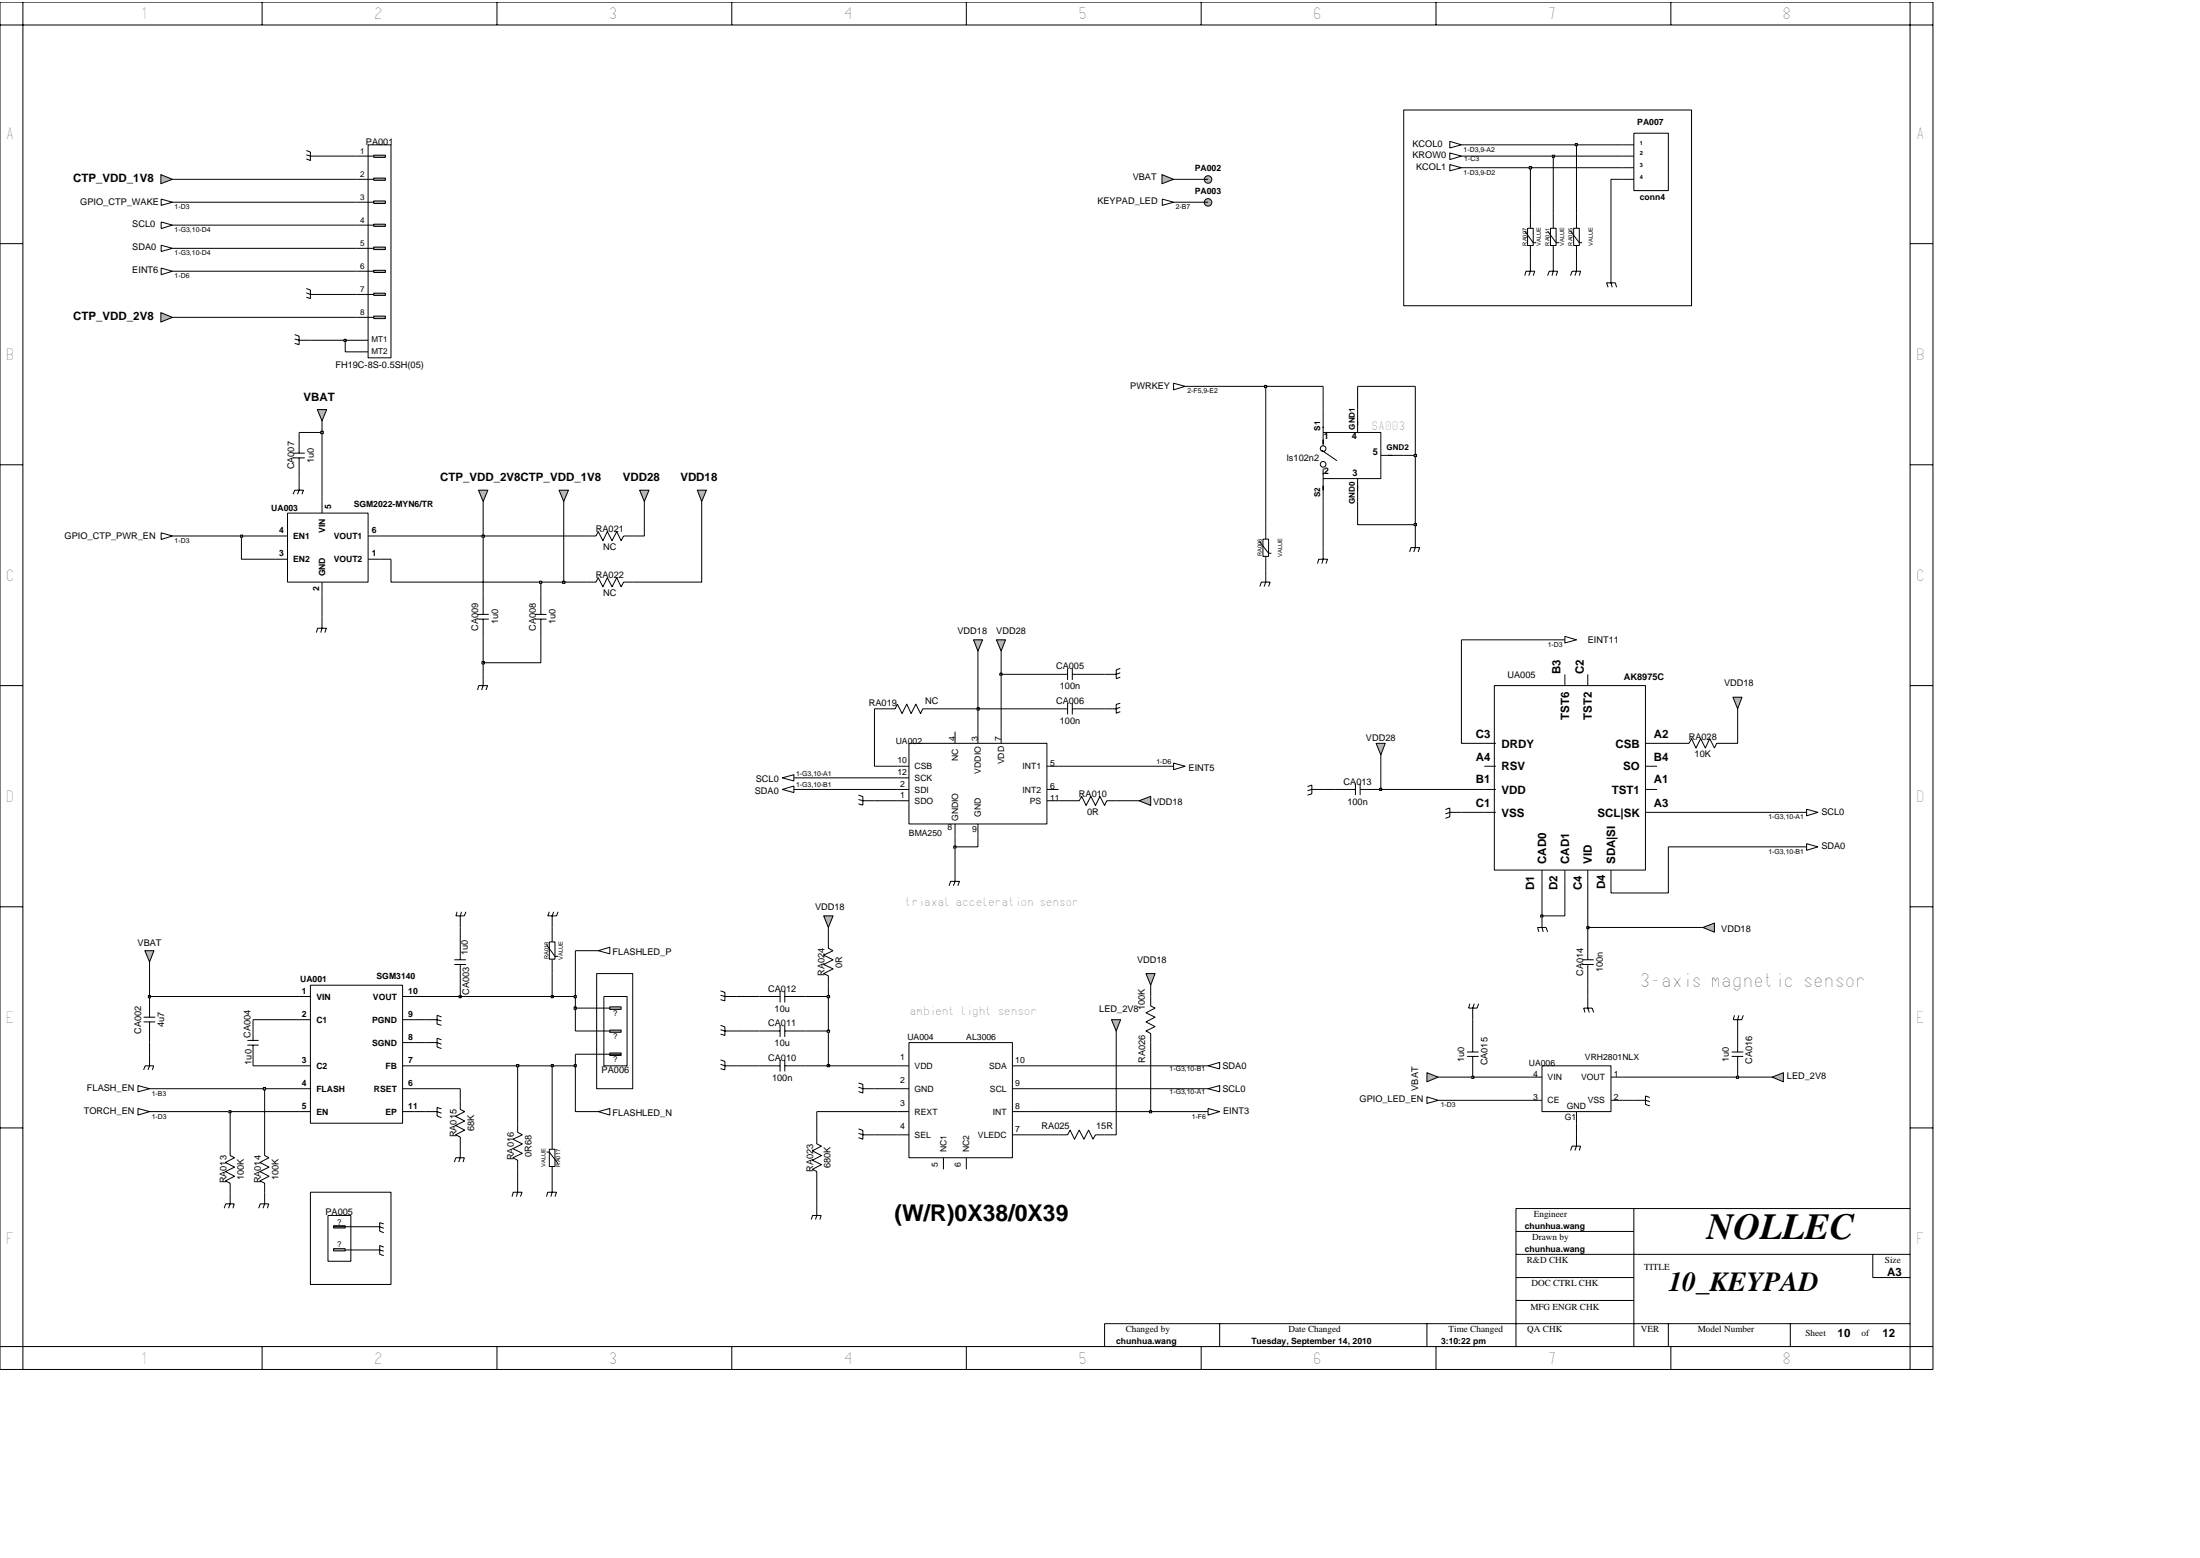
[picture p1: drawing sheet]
<svg xmlns="http://www.w3.org/2000/svg" width="297mm" height="210mm" viewBox="0 0 297 210" stroke-linecap="round" stroke-linejoin="round" font-family="sans-serif">
<g fill="none" stroke="#000" stroke-width=".14">
<path d="M205.9 37.2l.1-.6h1.2l-.2 .6M205.9 31.2l1.1 1.6h.4M206.2 30.8h.8v2.3h-.8zM206.6 28.9v1.9M206.6 33.1v3.5l-.2 .6M209 37.2l.2-.6h1.1l-.2 .6M209 31.2l1.1 1.6h.4M209.3 30.8h.8v2.3h-.8zM209.7 28.9v1.9M209.7 33.1v3.5l-.2 .6M212 31.2l1.2 1.6h.4M212.5 30.8h.7v2.3h-.7z"/>
<path d="M212.9 28.9v1.9M212.9 33.1v2M217.1 38.8l-.2-.6h1.2l.2 .6M217.5 36.6v1.6l.2 .6M178.6 58.4h7.8v6.2h-7.8M178.6 55.3v4.8M183.3 55.3v3.1M178.5 60.8l2 1.4M178.6 63.2v4.5M183.3 64.6v3.1M186.4 61.5h3.1M141.4 95.7h2.7"/>
<path d="M144.1 94.9v1.5M144.8 94.9v1.5M144.8 95.7h2.8M176.5 106.2l.6-.3v1.2l-.6 .2M178.6 106.5h-1.5l-.6 .2M180.2 106.5h2.8M183 105.7v1.6M183.6 106.5h2.8M183.6 105.7v1.6M195.2 109.2l.5-.2v1.2l-.5 .2M197.3 109.6h-1.6l-.5 .2M19.4 137.9h1.6"/>
<path d="M19.4 137.3h1.6M20.2 134.5v2.8M20.2 137.9v2.8M61.7 123l-.1 .6h1.1l.2-.6M62.3 123l-.2 .6v1.6M74.2 123l-.2 .6h1.1l.3-.6M74.8 123l-.3 .6v1.6M214 136.6l-.2-.6h1.2l.2 .6M214.4 134.5v1.5l.2 .6M234.2 137l-.2 .6h1.2l.2-.6M234.8 137l-.2 .6v1.5M74.5 159.4v1.5l-.1 .6"/>
<path d="M212 155.3l.3-.6h1.1l-.2 .6M212.9 153.1v1.6l-.3 .6M220.6 148.5h1.6l.6 .2M222.8 148.1l-.6-.2v1.1l.6 .3M30.3 163.1l.2-.6h1.1l-.1 .6M31.1 160.9v1.6l-.2 .6M73.8 161.5l.2-.6h1.1l-.2 .6"/>
<circle cx="178.6" cy="62.7" r=".38"/>
<circle cx="178.6" cy="60.5" r=".38"/>
</g>
<path d="M64.6 66.2h1.3l-.7 1.5z" fill="#b3b3b3"/>
<path d="M21.8 26.9l1.5 .4-1.5 .4zM64.6 66.2h1.3l-.7 1.5zM141.4 91h2.7M144.1 90.2v1.6M144.8 90.2v1.6M144.8 91h2.8M144.5 108.1h1.2l.3-.6 .6 1.2 .7-1.2 .6 1.2 .6-1.2 .6 1.2 .3-.6h1.3M142.9 153.1h1.2l.4-.6 .6 1.2 .6-1.2 .6 1.2 .7-1.2 .6 1.2 .3-.6h1.2" fill="none" stroke="#000" stroke-width=".14"/>
<path d="M153.8 108.1l1.6-.6v1.2z" fill="#b3b3b3"/>
<g fill="none" stroke="#000" stroke-width=".14">
<path d="M195.7 19.1l1.6 .4-1.6 .5zM195.7 22.2l1.6 .4-1.6 .5zM153.8 108.1l1.6-.6v1.2zM73.8 127.5l1.1 1.6h.5M74.2 127.1h.7v2.3h-.7zM74.5 125.2v1.9M74.5 129.4v2M57.4 150h1.6l.6 .2M59.6 149.6l-.6-.1v1.1l.6 .2M206.6 145.4h1.6M206.6 148.5h1.6M208.2 143.8h9.3v6.2h-9.3z"/>
<path d="M212.9 150v1.6M217.5 145.4h1.6M217.5 148.5h1.6"/>
</g>
<path d="M19.6 128.3h1.2l-.6 1.5z" fill="#b3b3b3"/>
<path d="M19.6 128.3h1.2l-.6 1.5zM61.3 156.8l.3-.6h1.1l-.2 .6M62.1 154.7v1.5l-.2 .6" fill="none" stroke="#000" stroke-width=".14"/>
<path d="M50.5 20.9h1.5v.3h-1.5z" fill="#b3b3b3"/>
<path d="M48.1 24.2h1.6M50.5 20.9h1.5v.3h-1.5z" fill="none" stroke="#000" stroke-width=".14"/>
<path d="M50.5 24h1.5v.3h-1.5z" fill="#b3b3b3"/>
<path d="M49.7 19.5h3.1v28.8h-3.1zM48.1 21.1h2.4M49.7 24.2h.8M50.5 24h1.5v.3h-1.5z" fill="none" stroke="#000" stroke-width=".14"/>
<path d="M50.5 27.1h1.5v.4h-1.5z" fill="#b3b3b3"/>
<path d="M48.1 27.3h2.4M50.5 27.1h1.5v.4h-1.5z" fill="none" stroke="#000" stroke-width=".14"/>
<path d="M50.5 30.3h1.5v.3h-1.5z" fill="#b3b3b3"/>
<path d="M48.1 30.4h2.4M50.5 30.3h1.5v.3h-1.5z" fill="none" stroke="#000" stroke-width=".14"/>
<path d="M50.5 33.3h1.5v.4h-1.5z" fill="#b3b3b3"/>
<path d="M48.1 33.5h2.4M50.5 33.3h1.5v.4h-1.5z" fill="none" stroke="#000" stroke-width=".14"/>
<path d="M50.5 36.5h1.5v.3h-1.5z" fill="#b3b3b3"/>
<path d="M48.1 36.6h2.4M50.5 36.5h1.5v.3h-1.5z" fill="none" stroke="#000" stroke-width=".14"/>
<path d="M50.5 39.6h1.5v.3h-1.5z" fill="#b3b3b3"/>
<path d="M48.1 39.7h2.4M50.5 39.6h1.5v.3h-1.5z" fill="none" stroke="#000" stroke-width=".14"/>
<path d="M50.5 42.7h1.5v.3h-1.5z" fill="#b3b3b3"/>
<path d="M48.1 42.8h2.4M50.5 42.7h1.5v.3h-1.5z" fill="none" stroke="#000" stroke-width=".14"/>
<circle cx="163.1" cy="24.2" r=".51" fill="#b3b3b3"/>
<g fill="none" stroke="#000" stroke-width=".14">
<path d="M156.9 26.9l1.6 .4-1.6 .4zM201.8 92.5h20.4v24.9h-20.4zM211.3 91v1.5M214.4 91v1.5M200.4 100.3h1.6M200.4 106.5h1.6M200.4 103.4h1.6M200.4 109.6h1.6M208.2 117.4v1.5M211.3 117.4v1.5M214.4 117.4v1.5M217.5 117.4v1.5"/>
<path d="M222.2 100.3h1.5M222.2 106.5h1.5M222.2 103.4h1.5M222.2 109.6h1.5"/>
<circle cx="163.1" cy="24.2" r=".51"/>
</g>
<path d="M134.5 86.3h1.3l-.6 1.6z" fill="#b3b3b3"/>
<path d="M134.5 86.3h1.3l-.6 1.6z" fill="none" stroke="#000" stroke-width=".14"/>
<path d="M192.7 144.8l1.5 .6-1.5 .6z" fill="#b3b3b3"/>
<path d="M39.6 66.7l.2-.5h1.2l-.2 .5M40.4 64.6v1.6l-.2 .5M151.3 94.9l-.6 .2v1.2l.6-.3M151.3 95.4l-.6 .3h-1.6M105.6 106.5l1.6-.4v.9zM34.2 137.6v2.8M19.4 144.4l.2-.6h1.1l-.1 .6M20.2 142.3v1.5l-.2 .6M33.4 140.4h1.5M33.4 141h1.5M34.2 141v2.8M192.7 144.8l1.5 .6-1.5 .6z" fill="none" stroke="#000" stroke-width=".14"/>
<path d="M42.8 55.3h1.3l-.6 1.5z" fill="#b3b3b3"/>
<g fill="none" stroke="#000" stroke-width=".14">
<path d="M42.8 55.3h1.3l-.6 1.5zM40.4 134.5h1.5M40.4 137.6h1.5M41.9 133h12.5v18.6h-12.5zM54.4 134.5h1.5M54.4 137.6h1.5M40.4 143.8h1.5M40.4 146.9h1.5M40.4 150h1.5M54.4 143.8h1.5M54.4 146.9h1.5M54.4 150h1.5"/>
<path d="M54.4 140.7h1.5M73.8 155.5h.4l1.2 1.5M74.2 155.1h.7v2.3h-.7zM74.5 153.1v2M74.5 157.4v2"/>
</g>
<path d="M75.5 66.2h1.3l-.7 1.5z" fill="#b3b3b3"/>
<path d="M41.4 38.9l.5 .2v1.2l-.5-.2M41.4 39.5l.5 .2h1.6M75.5 66.2h1.3l-.7 1.5zM79.2 72.3h1.3l.3-.6 .6 1.3 .6-1.3 .6 1.3 .7-1.3 .6 1.3 .3-.7h1.2M97.3 133.7l.6 .2v1.2l-.6-.2M97.3 134.3l.6 .2h1.5M31.1 154.7v1.2l.6 .3-1.3 .7 1.3 .6-1.3 .6 1.3 .6-1.3 .7 .7 .3v1.2M80.8 150l1.5-.4v.9zM115.9 152.3l.6 .3v1.1l-.6-.2M115.9 152.9l.6 .2h1.6" fill="none" stroke="#000" stroke-width=".14"/>
<path d="M21.7 23.6l1.6 .6-1.6 .6z" fill="#b3b3b3"/>
<g fill="none" stroke="#000" stroke-width=".14">
<path d="M21.7 23.6l1.6 .6-1.6 .6zM21.8 36.2l1.5 .4-1.5 .5zM79.2 78.6h1.3l.3-.6 .6 1.2 .6-1.2 .6 1.2 .7-1.2 .6 1.2 .3-.6h1.2M170.1 73.1l1.2 1.6h.4M170.5 72.8h.8v2.3h-.8zM170.9 70.8v2M170.9 75.1v1.9M177.9 76.1l.2-.6h1.1l-.2 .6M178.6 73.9v1.6l-.1 .6M211.3 85.9l1.6 .4-1.6 .5zM102.5 134.5h2.8M105.3 133.7v1.6"/>
<path d="M106 134.5h2.8M106 133.7v1.6M35.7 154.7v1.2l.6 .3-1.2 .7 1.2 .6-1.2 .6 1.2 .6-1.2 .7 .6 .3v2.8l-.2 .6M69.9 151.6v1.2l.6 .3-1.2 .6 1.2 .7-1.2 .6 1.2 .6-1.2 .6 .6 .4v1.2M115.9 146.2l.6 .1v1.2l-.6-.2M115.9 146.7l.6 .2h1.6M34.9 163.1l.2-.6h1.2l-.2 .6"/>
</g>
<path d="M94.1 66.2h1.3l-.7 1.5z" fill="#b3b3b3"/>
<path d="M195.7 20.6l1.6 .5-1.6 .4zM94.1 66.2h1.3l-.7 1.5zM115.9 107.3l.6 .2v1.2l-.6-.2M115.9 107.9l.6 .2h1.6" fill="none" stroke="#000" stroke-width=".14"/>
<path d="M239.3 145.4l1.5-.6v1.2z" fill="#b3b3b3"/>
<path d="M21.8 30l1.5 .4-1.5 .4zM72.2 83.6h1.6M72.2 82.9h1.6M73 80.1v2.8M73 83.6v2.7M18.6 146.5l1.6 .4-1.6 .4zM69.9 159.4v1.5l-.2 .6M239.3 145.4l1.5-.6v1.2zM69.1 161.5l.2-.6h1.2l-.2 .6" fill="none" stroke="#000" stroke-width=".14"/>
<path d="M150.1 137.6h1.2l-.6 1.5z" fill="#b3b3b3"/>
<g fill="none" stroke="#000" stroke-width=".14">
<path d="M150.1 137.6h1.2l-.6 1.5zM121.2 143.8h1.5M121.2 146.9h1.5M121.2 150h1.5M121.2 153.1h1.5M122.7 140.7h14v15.5h-14zM127.4 156.2v1.6M130.5 156.2v1.6M136.7 143.8h1.6M136.7 146.9h1.6M136.7 150h1.6M136.7 153.1h1.6"/>
<path d="M109.5 164.6l.2-.6h1.2l-.2 .6M110.3 162.5v1.5l-.2 .6"/>
</g>
<path d="M156.9 23.6l1.6 .6-1.6 .6z" fill="#b3b3b3"/>
<path d="M156.9 23.6l1.6 .6-1.6 .6z" fill="none" stroke="#000" stroke-width=".14"/>
<path d="M234 94.1h1.2l-.6 1.6z" fill="#b3b3b3"/>
<path d="M41.4 20.3l.5 .2v1.2l-.5-.3M41.4 20.9l.5 .2h1.6M234 94.1h1.2l-.6 1.6z" fill="none" stroke="#000" stroke-width=".14"/>
<path d="M21.7 42.2l1.6 .6-1.6 .7z" fill="#b3b3b3"/>
<g fill="none" stroke="#000" stroke-width=".14">
<path d="M21.8 33.1l1.5 .4-1.5 .4zM21.7 42.2l1.6 .6-1.6 .7zM39.8 45.2l.6 .2v1.1l-.6-.2M39.8 45.7l.6 .2h1.5M158.5 51.7l1.5 .4-1.5 .5zM190.3 74.5l.2-.6h1.2l-.2 .6M191.1 72.3v1.6l-.2 .6M42.7 85.4l.2-.6h1.2l-.2 .6M43.5 83.2v1.6l-.2 .6M151.3 90.2l-.6 .2v1.2l.6-.2M151.3 90.8l-.6 .2h-1.6M243.9 109.2l1.5 .4-1.5 .5z"/>
<path d="M243.9 113.9l1.5 .4-1.5 .5zM61.3 130.2h1.6M61.3 129.5h1.6M62.1 126.7v2.8M62.1 130.2v2.8M198.5 135.5l-.2 .5h1.1l.2-.5M198.8 139.1v2.9M199.1 135.5l-.3 .5v1.6M62.1 148.5v1.2l.6 .3-1.2 .7 1.2 .6-1.2 .6 1.2 .6-1.2 .6 .6 .3v1.3M198.1 142h1.5M198.1 142.6h1.5M198.8 142.6v2.8"/>
</g>
<path d="M154.7 131.4h1.3l-.6 1.6z" fill="#b3b3b3"/>
<path d="M154.7 131.4h1.3l-.6 1.6z" fill="none" stroke="#000" stroke-width=".14"/>
<path d="M131.4 86.3h1.3l-.7 1.6z" fill="#b3b3b3"/>
<g fill="none" stroke="#000" stroke-width=".14">
<path d="M37.3 75.5h1.5M37.3 72.3h1.5M38.8 69.2h10.9v9.4h-10.9zM43.5 67.7v1.5M43.5 78.6v1.5M49.7 75.5h1.6M49.7 72.3h1.6M64.5 83.6h1.5M64.5 82.9h1.5M65.2 80.1v2.8M65.2 83.6v2.7M131.4 86.3h1.3l-.7 1.6z"/>
<path d="M207.8 125.8l-.2-.6h1.1l.3 .6M208.2 123.6v1.6l.2 .6M18.6 149.6l1.6 .4-1.6 .5z"/>
</g>
<path d="M86.4 66.2h1.2l-.6 1.5z" fill="#b3b3b3"/>
<path d="M212 37.2l.3-.6h1.1l-.2 .6M212.9 35.1v1.5l-.3 .6M86.4 66.2h1.2l-.6 1.5zM128.1 119.5l.3-.6h1.1l-.2 .6M128.9 117.4v1.5l-.2 .6" fill="none" stroke="#000" stroke-width=".14"/>
<path d="M111.2 123.6h1.3l-.7 1.6z" fill="#b3b3b3"/>
<path d="M219.1 19.5h1.5M220.6 18h4.7v7.7h-4.7zM219.1 21.1h1.5M219.1 22.6h1.5M219.1 24.2h1.5M105.6 105l1.6-.5v.9zM57.4 137.6h1.6l.6 .2M59.6 137.2l-.6-.2v1.2l.6 .2M111.2 123.6h1.3l-.7 1.6zM110.3 153.1v1.3l.6 .3-1.2 .6 1.2 .6-1.2 .7 1.2 .6-1.2 .6 .6 .3v1.3M163.1 146.9l1.6-.4v.8z" fill="none" stroke="#000" stroke-width=".14"/>
<path d="M229.9 125.2l1.6-.6v1.2z" fill="#b3b3b3"/>
<g fill="none" stroke="#000" stroke-width=".14">
<path d="M40.4 58.4v2.8M39.6 61.8h1.5M39.6 61.2h1.5M40.4 61.8v2.8M102.5 139.1h2.8M105.3 138.4v1.5M106 138.4v1.5M106 139.1h2.8M229.9 125.2l1.6-.6v1.2zM102.5 143.8h2.8M105.3 143v1.6M106 143.8h2.8"/>
<path d="M106 143v1.6"/>
</g>
<path d="M185.8 100.3h1.2l-.6 1.6z" fill="#b3b3b3"/>
<path d="M185.8 100.3h1.2l-.6 1.6z" fill="none" stroke="#000" stroke-width=".14"/>
<path d="M45 165.4h1.6v.3h-1.6z" fill="#b3b3b3"/>
<path d="M45 165.4h1.6v.3h-1.6zM45 168.7h1.6" fill="none" stroke="#000" stroke-width=".14"/>
<path d="M45 168.5h1.6v.3h-1.6z" fill="#b3b3b3"/>
<g fill="none" stroke="#000" stroke-width=".14">
<path d="M111.8 126.7v1.3l.7 .3-1.3 .6 1.3 .6-1.3 .7 1.3 .6-1.3 .6 .6 .3v1.3M213.6 130.2h1.6M213.6 129.5h1.6M214.4 126.7v2.8M214.4 130.2v2.8M57.4 140.7h1.6l.6 .2M59.6 140.3l-.6-.2v1.2l.6 .2M97.3 143l.6 .2v1.2l-.6-.2M97.3 143.6l.6 .2h1.5M163.1 149.6l1.6 .4-1.6 .5zM192.7 148l1.5 .5-1.5 .4zM44.3 164h3.1v6.2h-3.1z"/>
<path d="M45 168.5h1.6v.3h-1.6zM45 165.6h1.6M49.7 165.6h1.6l.5 .2M49.7 168.7h1.6l.5 .2M51.8 165.2l-.5-.2v1.1l.5 .3M51.8 168.3l-.5-.2v1.2l.5 .1"/>
</g>
<path d="M82.3 142.1h1.6v.3h-1.6z" fill="#b3b3b3"/>
<path d="M82.3 139.1h1.6M82.3 142.1h1.6v.3h-1.6z" fill="none" stroke="#000" stroke-width=".14"/>
<path d="M82.3 139h1.6v.3h-1.6z" fill="#b3b3b3"/>
<path d="M81.5 134.5h3.2v9.3h-3.2zM82.3 139h1.6v.3h-1.6zM82.3 136h1.6M82.3 142.3h1.6" fill="none" stroke="#000" stroke-width=".14"/>
<path d="M82.3 135.9h1.6v.3h-1.6z" fill="#b3b3b3"/>
<path d="M82.3 135.9h1.6v.3h-1.6zM234.6 139.1v2.9M233.8 142h1.6M233.8 142.6h1.6M234.6 142.6v2.8" fill="none" stroke="#000" stroke-width=".14"/>
<circle cx="163.1" cy="27.3" r=".51" fill="#b3b3b3"/>
<g fill="none" stroke="#000" stroke-width=".14">
<path d="M21.8 71.9l1.5 .4-1.5 .5zM170.1 79.1l.2-.5h1.2l-.2 .5M170.9 77v1.6l-.2 .5M64.5 93.1l.1-.6h1.2l-.2 .6M65.2 91v1.5l-.2 .6M119.6 95.7h1.3l.3-.7 .6 1.3 .6-1.3 .6 1.3 .7-1.3 .6 1.3 .3-.6h1.2M128.9 98.7v1.6M132 98.7v1.6M135.2 98.7v1.6M121.2 103.4h1.5M121.2 105h1.5M121.2 106.5h1.5"/>
<path d="M121.2 108.1h1.5M122.7 100.3h18.7v10.9h-18.7zM128.9 111.2v1.6M132 111.2v1.6M141.4 103.4h1.5M141.4 106.5h1.5M141.4 108.1h1.5M158.5 103l1.5 .4-1.5 .5zM226.8 100.3h1.2l.4-.6 .6 1.3 .6-1.3 .7 1.3 .5-1.3 .7 1.3 .3-.7h1.2M80.8 128.3l1.5-.5v.9zM97.3 138.4l.6 .2v1.1l-.6-.1M97.3 139l.6 .1h1.5"/>
<path d="M150.7 139.1v14h-1.6M155.4 134.5v1.2l.6 .3-1.3 .7 1.3 .6-1.3 .6 1.3 .6-1.3 .6 .7 .4v1.2M20.2 150h10.9v4.7M35.7 146.9v7.8M69.9 143.8v7.8M69.9 157.8v1.6M74.5 143.8v9.3M110.3 150v3.1M110.3 159.4v3.1M118.1 153.1h3.1M138.3 153.1h4.6M163.1 143.8l1.6-.4v.9z"/>
<path d="M212.9 151.6v1.5M46.6 168.7h3.1M46.6 165.6h3.1"/>
<circle cx="163.1" cy="27.3" r=".51"/>
</g>
<path d="M30.9 149.9h.3v.3h-.3z" fill="#c2c2c2"/>
<path d="M30.9 149.9h.3v.3h-.3zM31.1 150h9.3M55.9 150h1.5M77.7 143.8v6.2h3.1M110.3 150h10.9M138.3 150h17.1" fill="none" stroke="#000" stroke-width=".14"/>
<path d="M155.2 149.9h.3v.3h-.3z" fill="#c2c2c2"/>
<path d="M20.2 146.9h15.5M62.1 146.9v1.6M155.2 149.9h.3v.3h-.3zM155.4 140.7v9.3h7.7M194.2 148.5h12.4M219.1 148.5h1.5" fill="none" stroke="#000" stroke-width=".14"/>
<path d="M35.6 146.8h.3v.3h-.3z" fill="#c2c2c2"/>
<path d="M35.6 146.8h.3v.3h-.3zM35.7 146.9h4.7M55.9 146.9h6.2M118.1 146.9h3.1M138.3 146.9h24.8M194.2 145.4h4.6" fill="none" stroke="#000" stroke-width=".14"/>
<path d="M198.7 145.2h.3v.3h-.3z" fill="#c2c2c2"/>
<path d="M198.7 145.2h.3v.3h-.3zM198.8 145.4h7.8M219.1 145.4h15.5" fill="none" stroke="#000" stroke-width=".14"/>
<path d="M234.4 145.2h.3v.3h-.3z" fill="#c2c2c2"/>
<path d="M34.2 143.8h6.2M55.9 143.8h14M234.4 145.2h.3v.3h-.3zM234.6 145.4h4.7" fill="none" stroke="#000" stroke-width=".14"/>
<path d="M69.7 143.7h.4v.3h-.4z" fill="#c2c2c2"/>
<path d="M69.7 143.7h.4v.3h-.4zM69.9 143.8h4.6" fill="none" stroke="#000" stroke-width=".14"/>
<path d="M74.4 143.7h.3v.3h-.3z" fill="#c2c2c2"/>
<path d="M74.4 143.7h.3v.3h-.3zM74.5 143.8h3.2" fill="none" stroke="#000" stroke-width=".14"/>
<path d="M77.5 143.7h.3v.3h-.3z" fill="#c2c2c2"/>
<path d="M77.5 143.7h.3v.3h-.3zM77.7 142.3v1.5M99.4 143.8h3.1M108.8 143.8h3" fill="none" stroke="#000" stroke-width=".14"/>
<path d="M111.7 143.7h.3v.3h-.3z" fill="#c2c2c2"/>
<path d="M77.7 136v3.1h4.6M99.4 139.1h3.1M108.8 139.1h3v4.7h9.4M20.2 140.7v1.6M55.9 140.7h1.5M77.7 142.3h4.6M111.7 143.7h.3v.3h-.3zM138.3 143.8h24.8" fill="none" stroke="#000" stroke-width=".14"/>
<path d="M111.7 139h.3v.3h-.3z" fill="#c2c2c2"/>
<path d="M34.2 137.6h6.2M55.9 137.6h1.5M111.7 139h.3v.3h-.3zM111.8 134.5v4.6M198.8 137.6v1.5" fill="none" stroke="#000" stroke-width=".14"/>
<path d="M77.5 135.9h.3v.3h-.3z" fill="#c2c2c2"/>
<path d="M77.5 135.9h.3v.3h-.3zM77.7 134.5v1.5h4.6" fill="none" stroke="#000" stroke-width=".14"/>
<path d="M20 134.4h.3v.2h-.3z" fill="#c2c2c2"/>
<path d="M20 134.4h.3v.2h-.3zM20.2 129.8v4.7h20.2M55.9 134.5h6.2" fill="none" stroke="#000" stroke-width=".14"/>
<path d="M62 134.4h.3v.2h-.3z" fill="#c2c2c2"/>
<path d="M62 134.4h.3v.2h-.3zM62.1 133v1.5h12.4" fill="none" stroke="#000" stroke-width=".14"/>
<path d="M74.4 134.4h.3v.2h-.3z" fill="#c2c2c2"/>
<path d="M74.4 134.4h.3v.2h-.3zM74.5 131.4v3.1h3.2" fill="none" stroke="#000" stroke-width=".14"/>
<path d="M77.5 134.4h.3v.2h-.3z" fill="#c2c2c2"/>
<path d="M77.5 134.4h.3v.2h-.3zM77.7 128.3v6.2M99.4 134.5h3.1M108.8 134.5h3" fill="none" stroke="#000" stroke-width=".14"/>
<path d="M111.7 134.4h.3v.2h-.3z" fill="#c2c2c2"/>
<path d="M62.1 125.2v1.5M77.7 128.3h3.1M111.7 134.4h.3v.2h-.3zM111.8 125.2v1.5M111.8 133v1.5M155.4 133v1.5M214.4 125.2v1.5M214.4 133v1.5" fill="none" stroke="#000" stroke-width=".14"/>
<path d="M214.2 125h.3v.3h-.3z" fill="#c2c2c2"/>
<path d="M214.4 118.9v6.3h15.5M214.2 125h.3v.3h-.3z" fill="none" stroke="#000" stroke-width=".14"/>
<path d="M208 123.5h.3v.3h-.3z" fill="#c2c2c2"/>
<path d="M128.9 114.3v3.1M208.2 118.9v4.7h3.1v-4.7M225.3 114.3v6.2h-7.8v-1.6M208 123.5h.3v.3h-.3z" fill="none" stroke="#000" stroke-width=".14"/>
<path d="M128.8 114.2h.3v.3h-.3z" fill="#c2c2c2"/>
<path d="M107.2 106.5h14M118.1 108.1h3.1M128.8 114.2h.3v.3h-.3zM128.9 112.8v1.5h3.1v-1.5M142.9 108.1h1.6M150.7 108.1h3.1M178.6 106.5h1.6M197.3 109.6h3.1M223.7 109.6h20.2M225.3 114.3h18.6" fill="none" stroke="#000" stroke-width=".14"/>
<path d="M186.3 106.4h.3v.3h-.3z" fill="#c2c2c2"/>
<path d="M119.6 95.7h-1.5v7.7h3.1M125.8 95.7h6.2v3M135.2 91v7.7M197.3 86.3v14h3.1M234.6 95.7v4.6h-1.6M107.2 105h14M142.9 103.4h15.6M186.3 106.4h.3v.3h-.3zM186.4 101.9v4.6h14M223.7 100.3h3.1" fill="none" stroke="#000" stroke-width=".14"/>
<path d="M131.9 95.5h.3v.3h-.3z" fill="#c2c2c2"/>
<path d="M65.2 89.4v1.6M131.9 95.5h.3v.3h-.3zM132 87.9v7.8h9.4M147.6 95.7h1.5" fill="none" stroke="#000" stroke-width=".14"/>
<path d="M135 90.8h.3v.3h-.3z" fill="#c2c2c2"/>
<path d="M135 90.8h.3v.3h-.3zM135.2 87.9v3.1h6.2M147.6 91h1.5" fill="none" stroke="#000" stroke-width=".14"/>
<path d="M65.1 89.3h.3v.3h-.3z" fill="#c2c2c2"/>
<path d="M52.8 75.5v3.1h20.2v1.5M65.2 72.3v7.8M43.5 80.1v3.1M65.1 89.3h.3v.3h-.3zM65.2 86.3v3.1h7.8v-3.1M197.3 86.3h14" fill="none" stroke="#000" stroke-width=".14"/>
<path d="M72.9 78.4h.3v.3h-.3z" fill="#c2c2c2"/>
<path d="M72.9 78.4h.3v.3h-.3zM73 78.6h3.1" fill="none" stroke="#000" stroke-width=".14"/>
<path d="M75.9 78.4h.4v.3h-.4z" fill="#c2c2c2"/>
<path d="M23.3 72.3h9.3v3.2h4.7M51.3 75.5h1.5M75.9 78.4h.4v.3h-.4zM76.1 67.7v10.9h3.1M94.7 67.7v10.9h-9.3M178.6 67.7v6.2" fill="none" stroke="#000" stroke-width=".14"/>
<path d="M32.5 72.2h.3v.3h-.3z" fill="#c2c2c2"/>
<path d="M32.5 72.2h.3v.3h-.3zM32.6 72.3h4.7M51.3 72.3h13.9" fill="none" stroke="#000" stroke-width=".14"/>
<path d="M65.1 72.2h.3v.3h-.3z" fill="#c2c2c2"/>
<path d="M170.9 52.1v18.7M65.1 72.2h.3v.3h-.3zM65.2 67.7v4.6h14M87 67.7v4.6h-1.6M183.3 67.7v3.1h7.8v1.5" fill="none" stroke="#000" stroke-width=".14"/>
<path d="M190.9 70.6h.4v.3h-.4z" fill="#c2c2c2"/>
<path d="M43.5 58.4v9.3M189.5 61.5h1.6v9.3M190.9 70.6h.4v.3h-.4z" fill="none" stroke="#000" stroke-width=".14"/>
<path d="M190.9 61.3h.4v.3h-.4z" fill="#c2c2c2"/>
<path d="M40.4 58.4h3.1M191.1 52.1v9.4M190.9 61.3h.4v.3h-.4z" fill="none" stroke="#000" stroke-width=".14"/>
<path d="M43.3 58.2h.3v.3h-.3z" fill="#c2c2c2"/>
<path d="M43.3 58.2h.3v.3h-.3zM43.5 56.8v1.6M160 52.1h10.9M178.6 52.1v3.2M183.3 52.1v3.2" fill="none" stroke="#000" stroke-width=".14"/>
<path d="M170.7 52h.3v.3h-.3z" fill="#c2c2c2"/>
<path d="M41.9 45.9h4.7v1.6h3.1M170.7 52h.3v.3h-.3zM170.9 52.1h7.7M183.3 52.1h7.8" fill="none" stroke="#000" stroke-width=".14"/>
<path d="M46.4 45.8h.3v.3h-.3z" fill="#c2c2c2"/>
<g fill="none" stroke="#000" stroke-width=".14">
<path d="M212.9 19.5v9.4M23.3 36.6h24.8M23.3 33.5h24.8M23.3 30.4h24.8M23.3 27.3h24.8M23.3 24.2h24.8M43.5 39.7h4.6M158.5 27.3h4.6M158.5 24.2h4.6M197.3 22.6h9.3v6.3M209.7 21.1v7.8M219.1 24.2h-1.6v12.4"/>
<path d="M23.3 42.8h24.8M46.4 45.8h.3v.3h-.3zM46.6 45.9h3.1"/>
</g>
<path d="M206.5 22.5h.3v.3h-.3z" fill="#c2c2c2"/>
<path d="M43.5 21.1h4.6M197.3 21.1h12.4M206.5 22.5h.3v.3h-.3zM206.6 22.6h12.5" fill="none" stroke="#000" stroke-width=".14"/>
<path d="M209.6 20.9h.3v.3h-.3z" fill="#c2c2c2"/>
<path d="M197.3 19.5h15.6M209.6 20.9h.3v.3h-.3zM209.7 21.1h9.4" fill="none" stroke="#000" stroke-width=".14"/>
<path d="M212.7 19.4h.3v.3h-.3z" fill="#c2c2c2"/>
<g fill="none" stroke="#000" stroke-width=".14">
<path d="M0 .3h261v184.5h-261zM0 3.4h261M3.1 .3v184.5M35.4 .3v3.1M67.1 .3v3.1M98.8 .3v3.1M130.5 .3v3.1M162.2 .3v3.1M189.5 14.8h38.9v26.5h-38.9zM193.9 .3v3.1M212.7 19.4h.3v.3h-.3zM212.9 19.5h6.2"/>
<path d="M225.6 .3v3.1M257.9 .3v184.5M0 32.9h3.1M257.9 32.9h3.1M0 62.7h3.1M257.9 62.7h3.1M0 92.5h3.1M257.9 92.5h3.1M0 122.4h3.1M80.6 131.4h4.8v15.5h-4.8zM257.9 122.4h3.1M0 152.2h3.1"/>
<path d="M257.9 152.2h3.1M41.9 160.9h10.9v12.4h-10.9zM164.7 178.6v3.1M192.7 178.6v3.1M204.7 166.2h15.9M204.7 169.3h53.2M204.7 172.4h15.9M204.7 175.5h15.9M220.6 163.1v18.6M225.3 178.6v3.1M241.7 178.6v3.1M252.9 169.3v3.1h5"/>
<path d="M257.9 163.1h-53.2v18.6M257.9 178.6h-108.8v3.1M0 181.7h261M35.4 181.7v3.1M67.1 181.7v3.1M98.8 181.7v3.1M130.5 181.7v3.1M162.2 181.7v3.1M193.9 181.7v3.1M225.6 181.7v3.1"/>
</g>
<text font-size="5" x="230.5" y="167.3">NOLLEC</text>
<text font-size="3.7" x="225.3" y="174.3">10_KEYPAD</text>
<text font-size="3.1" x="120.8" y="164.8">(W/R)0X38/0X39</text>
<text font-size="1.9" x="221.6" y="133.3">3-axis magnetic sensor</text>
<g font-size="1.6">
<text x="19.1" y="2.6">1</text>
<text x="50.7" y="2.6">2</text>
<text x="82.3" y="2.6">3</text>
<text x="114" y="2.6">4</text>
<text x="145.7" y="2.6">5</text>
<text x="177.4" y="2.6">6</text>
<text x="209.1" y="2.6">7</text>
<text x="240.8" y="2.6">8</text>
<text x=".9" y="18.8">A</text>
<text x="258.9" y="18.8">A</text>
<text x="9.9" y="24.6">CTP_VDD_1V8</text>
<text x="9.9" y="43.2">CTP_VDD_2V8</text>
<text x=".9" y="48.6">B</text>
<text x="258.9" y="48.6">B</text>
<text x="41" y="54.1">VBAT</text>
<text x="59.4" y="64.9">CTP_VDD_2V8CTP_VDD_1V8</text>
<text x="84.1" y="64.9">VDD28</text>
<text x="91.9" y="64.9">VDD18</text>
<text x=".9" y="78.4">C</text>
<text x="258.9" y="78.4">C</text>
<text x="210.7" y="91" transform="rotate(-90 210.7 91)">B3</text>
<text x="213.8" y="91" transform="rotate(-90 213.8 91)">C2</text>
<text x="199.3" y="99.6">C3</text>
<text x="202.7" y="100.9">DRDY</text>
<text x="211.8" y="97.1" transform="rotate(-90 211.8 97.1)">TST6</text>
<text x="214.9" y="97.1" transform="rotate(-90 214.9 97.1)">TST2</text>
<text x="218.1" y="100.9">CSB</text>
<text x="223.3" y="99.6">A2</text>
<text x="199.3" y="102.6">A4</text>
<text x="199.3" y="105.7">B1</text>
<text x="202.7" y="104">RSV</text>
<text x="202.7" y="107.1">VDD</text>
<text x="217.6" y="107.1">TST1</text>
<text x="219.2" y="104">SO</text>
<text x="223.3" y="102.6">B4</text>
<text x="223.3" y="105.7">A1</text>
<text x=".9" y="108.3">D</text>
<text x="199.3" y="108.9">C1</text>
<text x="202.7" y="110.2">VSS</text>
<text x="215.7" y="110.2">SCL|SK</text>
<text x="223.3" y="108.9">A3</text>
<text x="258.9" y="108.3">D</text>
<text x="208.8" y="116.6" transform="rotate(-90 208.8 116.6)">CAD0</text>
<text x="211.8" y="116.6" transform="rotate(-90 211.8 116.6)">CAD1</text>
<text x="214.9" y="116.6" transform="rotate(-90 214.9 116.6)">VID</text>
<text x="216.7" y="120" transform="rotate(-90 216.7 120)">D4</text>
<text x="218.1" y="116.6" transform="rotate(-90 218.1 116.6)">SDA|SI</text>
<text x="207.2" y="120.1" transform="rotate(-90 207.2 120.1)">D1</text>
<text x="210.3" y="120.1" transform="rotate(-90 210.3 120.1)">D2</text>
<text x="213.6" y="120.1" transform="rotate(-90 213.6 120.1)">C4</text>
<text x=".9" y="138.1">E</text>
<text x="258.9" y="138.1">E</text>
<text x=".9" y="167.9">F</text>
<text x="258.9" y="167.9">F</text>
<text x="254.8" y="172.2">A3</text>
<text x="19.1" y="184.1">1</text>
<text x="50.7" y="184.1">2</text>
<text x="82.3" y="184.1">3</text>
<text x="114" y="184.1">4</text>
<text x="145.7" y="184.1">5</text>
<text x="177.4" y="184.1">6</text>
<text x="209.1" y="184.1">7</text>
<text x="240.8" y="184.1">8</text>
<text x="248.1" y="180.5">10</text>
<text x="254.2" y="180.5">12</text>
</g>
<g font-size="1.2">
<text x="221.1" y="16.9">PA007</text>
<text x="49.4" y="19.5">PA001</text>
<text x="161.3" y="23.1">PA002</text>
<text x="190.7" y="19.8">KCOL0</text>
<text x="190.7" y="21.3">KROW0</text>
<text x="191.2" y="22.9">KCOL1</text>
<text x="10.8" y="27.7">GPIO_CTP_WAKE</text>
<text x="148.2" y="27.5">KEYPAD_LED</text>
<text x="152.9" y="24.3">VBAT</text>
<text x="161.3" y="26.2">PA003</text>
<text x="221.4" y="27">conn4</text>
<text x="17.9" y="30.7">SCL0</text>
<text x="17.9" y="33.7">SDA0</text>
<text x="17.9" y="36.9">EINT6</text>
<text x="45.3" y="49.7">FH19C-8S-0.5SH(05)</text>
<text x="152.6" y="52.5">PWRKEY</text>
<text x="178.8" y="59.3">1</text>
<text x="182.5" y="59.3">4</text>
<text x="185.3" y="58">SA003</text>
<text x="39.7" y="63.4" transform="rotate(-90 39.7 63.4)">CA007</text>
<text x="42.4" y="62.5" transform="rotate(-90 42.4 62.5)">1u0</text>
<text x="173.8" y="62.3">ls102n2</text>
<text x="178.8" y="63.9">2</text>
<text x="182.6" y="64.2">3</text>
<text x="185.4" y="61.5">5</text>
<text x="36.6" y="68.9">UA003</text>
<text x="37.7" y="72">4</text>
<text x="43.9" y="71.9" transform="rotate(-90 43.9 71.9)">VIN</text>
<text x="44.7" y="68.7" transform="rotate(-90 44.7 68.7)">5</text>
<text x="47.8" y="68.5">SGM2022-MYN6/TR</text>
<text x="50.2" y="72">6</text>
<text x="80.4" y="71.8">RA021</text>
<text x="8.7" y="72.8">GPIO_CTP_PWR_EN</text>
<text x="37.7" y="75.1">3</text>
<text x="39.6" y="72.8">EN1</text>
<text x="39.6" y="75.9">EN2</text>
<text x="43.9" y="77.8" transform="rotate(-90 43.9 77.8)">GND</text>
<text x="45.1" y="72.8">VOUT1</text>
<text x="45.1" y="75.9">VOUT2</text>
<text x="50.2" y="75.1">1</text>
<text x="81.4" y="74.2">NC</text>
<text x="43.1" y="79.7" transform="rotate(-90 43.1 79.7)">2</text>
<text x="80.4" y="78.1">RA022</text>
<text x="81.4" y="80.4">NC</text>
<text x="64.6" y="85.1" transform="rotate(-90 64.6 85.1)">CA009</text>
<text x="67.3" y="84.2" transform="rotate(-90 67.3 84.2)">1u0</text>
<text x="72.4" y="85.1" transform="rotate(-90 72.4 85.1)">CA008</text>
<text x="75" y="84.2" transform="rotate(-90 75 84.2)">1u0</text>
<text x="129.3" y="85.5">VDD18</text>
<text x="134.5" y="85.5">VDD28</text>
<text x="214.4" y="86.8">EINT11</text>
<text x="117.3" y="95.3">RA019</text>
<text x="124.9" y="95">NC</text>
<text x="142.6" y="90.3">CA005</text>
<text x="142.6" y="95">CA006</text>
<text x="143.1" y="93">100n</text>
<text x="203.5" y="91.4">UA005</text>
<text x="219.2" y="91.8">AK8975C</text>
<text x="232.8" y="92.6">VDD18</text>
<text x="120.9" y="100.3">UA002</text>
<text x="128.9" y="99.9" transform="rotate(-90 128.9 99.9)">4</text>
<text x="132" y="99.9" transform="rotate(-90 132 99.9)">3</text>
<text x="135.2" y="99.9" transform="rotate(-90 135.2 99.9)">7</text>
<text x="143.1" y="97.7">100n</text>
<text x="184.4" y="100">VDD28</text>
<text x="228" y="99.8">RA028</text>
<text x="101.9" y="107.1">SDA0</text>
<text x="102" y="105.6">SCL0</text>
<text x="121.2" y="103">10</text>
<text x="121.2" y="104.6">12</text>
<text x="121.5" y="106.2">2</text>
<text x="121.5" y="107.7">1</text>
<text x="123.5" y="103.8">CSB</text>
<text x="123.5" y="105.4">SCK</text>
<text x="123.5" y="107">SDI</text>
<text x="129.3" y="102.8" transform="rotate(-90 129.3 102.8)">NC</text>
<text x="132.4" y="104.4" transform="rotate(-90 132.4 104.4)">VDDIO</text>
<text x="135.6" y="103.2" transform="rotate(-90 135.6 103.2)">VDD</text>
<text x="138.1" y="103.8">INT1</text>
<text x="138.1" y="107">INT2</text>
<text x="141.8" y="103.4">5</text>
<text x="141.8" y="106.5">6</text>
<text x="145.7" y="107.6">RA010</text>
<text x="160.5" y="104">EINT5</text>
<text x="181.4" y="105.9">CA013</text>
<text x="228.8" y="102.2">10K</text>
<text x="122.7" y="112.8">BMA250</text>
<text x="123.5" y="108.5">SDO</text>
<text x="127.9" y="112">8</text>
<text x="129.3" y="110.8" transform="rotate(-90 129.3 110.8)">GNDIO</text>
<text x="131.3" y="112.3">9</text>
<text x="132.4" y="110.3" transform="rotate(-90 132.4 110.3)">GND</text>
<text x="139" y="108.5">PS</text>
<text x="141.8" y="108.1">11</text>
<text x="146.8" y="110">0R</text>
<text x="155.7" y="108.7">VDD18</text>
<text x="181.9" y="108.6">100n</text>
<text x="245.9" y="109.9">SCL0</text>
<text x="245.9" y="114.6">SDA0</text>
<text x="110.1" y="122.7">VDD18</text>
<text x="122.3" y="122.2">triaxal acceleration sensor</text>
<text x="232.4" y="125.8">VDD18</text>
<text x="18.6" y="127.6">VBAT</text>
<text x="63.2" y="128.9" transform="rotate(-90 63.2 128.9)">1u0</text>
<text x="82.7" y="128.9">FLASHLED_P</text>
<text x="111.3" y="131.7" transform="rotate(-90 111.3 131.7)">RA024</text>
<text x="113.7" y="130.6" transform="rotate(-90 113.7 130.6)">0R</text>
<text x="153.5" y="129.9">VDD18</text>
<text x="213.7" y="131.7" transform="rotate(-90 213.7 131.7)">CA014</text>
<text x="216.4" y="131.2" transform="rotate(-90 216.4 131.2)">100n</text>
<text x="40.5" y="132.6">UA001</text>
<text x="40.8" y="134.1">1</text>
<text x="40.8" y="137.2">2</text>
<text x="42.7" y="134.9">VIN</text>
<text x="50.4" y="134.9">VOUT</text>
<text x="50.8" y="132.2">SGM3140</text>
<text x="55.1" y="137.2">9</text>
<text x="55.1" y="134.1">10</text>
<text x="63.3" y="134.3" transform="rotate(-90 63.3 134.3)">CA003</text>
<text x="103.7" y="133.9">CA012</text>
<text x="104.6" y="136.5">10u</text>
<text x="122.9" y="137">ambient light sensor</text>
<text x="148.4" y="136.5">LED_2V8</text>
<text x="154.6" y="136.4" transform="rotate(-90 154.6 136.4)">100K</text>
<text x="19.1" y="139.5" transform="rotate(-90 19.1 139.5)">CA002</text>
<text x="22.2" y="138.6" transform="rotate(-90 22.2 138.6)">4u7</text>
<text x="33.8" y="140.1" transform="rotate(-90 33.8 140.1)">CA004</text>
<text x="34" y="143.7" transform="rotate(-90 34 143.7)">1u0</text>
<text x="40.8" y="143.4">3</text>
<text x="42.7" y="138">C1</text>
<text x="50.2" y="138">PGND</text>
<text x="50.2" y="141.1">SGND</text>
<text x="55.1" y="143.4">7</text>
<text x="55.1" y="140.3">8</text>
<text x="103.7" y="138.5">CA011</text>
<text x="103.7" y="143.2">CA010</text>
<text x="104.6" y="141.2">10u</text>
<text x="121.5" y="143">1</text>
<text x="122.5" y="140.4">UA004</text>
<text x="130.5" y="140.3">AL3006</text>
<text x="137.1" y="143.4">10</text>
<text x="154.6" y="143.4" transform="rotate(-90 154.6 143.4)">RA026</text>
<text x="197.7" y="143.3" transform="rotate(-90 197.7 143.3)">1u0</text>
<text x="200.8" y="143.8" transform="rotate(-90 200.8 143.8)">CA015</text>
<text x="206.4" y="143.8">UA006</text>
<text x="214" y="143.1">VRH2801NLX</text>
<text x="233.4" y="143.3" transform="rotate(-90 233.4 143.3)">1u0</text>
<text x="236.6" y="143.6" transform="rotate(-90 236.6 143.6)">CA016</text>
<text x="11.7" y="147.2">FLASH_EN</text>
<text x="40.8" y="146.5">4</text>
<text x="40.8" y="149.6">5</text>
<text x="42.7" y="147.4">FLASH</text>
<text x="42.7" y="144.3">C2</text>
<text x="50.5" y="147.4">RSET</text>
<text x="52" y="144.3">FB</text>
<text x="55.1" y="149.6">11</text>
<text x="55.1" y="146.5">6</text>
<text x="81.2" y="144.7">PA006</text>
<text x="104.2" y="145.8">100n</text>
<text x="121.5" y="146.2">2</text>
<text x="121.5" y="149.3">3</text>
<text x="123.5" y="147.3">GND</text>
<text x="123.5" y="144.2">VDD</text>
<text x="133.5" y="144.2">SDA</text>
<text x="133.7" y="147.3">SCL</text>
<text x="137.1" y="149.6">8</text>
<text x="137.1" y="146.5">9</text>
<text x="165.1" y="147.4">SCL0</text>
<text x="165.1" y="144.3">SDA0</text>
<text x="183.6" y="148.8">GPIO_LED_EN</text>
<text x="191.5" y="147.2" transform="rotate(-90 191.5 147.2)">VBAT</text>
<text x="207" y="145.4">4</text>
<text x="207" y="148.5">3</text>
<text x="209" y="145.8">VIN</text>
<text x="209" y="148.9">CE</text>
<text x="211.6" y="149.6">GND</text>
<text x="213.5" y="145.8">VOUT</text>
<text x="214.4" y="148.9">VSS</text>
<text x="217.9" y="145.4">1</text>
<text x="217.9" y="148.5">2</text>
<text x="241.3" y="145.6">LED_2V8</text>
<text x="11.3" y="150.3">TORCH_EN</text>
<text x="42.7" y="150.4">EN</text>
<text x="52" y="150.4">EP</text>
<text x="61.6" y="153.5" transform="rotate(-90 61.6 153.5)">RA015</text>
<text x="64" y="152.7" transform="rotate(-90 64 152.7)">68K</text>
<text x="82.7" y="150.7">FLASHLED_N</text>
<text x="121.5" y="152.3">4</text>
<text x="123.5" y="150.4">REXT</text>
<text x="123.5" y="153.6">SEL</text>
<text x="127.8" y="155.5" transform="rotate(-90 127.8 155.5)">NC1</text>
<text x="130.9" y="155.5" transform="rotate(-90 130.9 155.5)">NC2</text>
<text x="132" y="153.6">VLEDC</text>
<text x="134.1" y="150.4">INT</text>
<text x="137.1" y="152.8">7</text>
<text x="140.6" y="152.4">RA025</text>
<text x="148" y="152.3">15R</text>
<text x="165.1" y="150.3">EINT3</text>
<text x="211.3" y="151.2">G1</text>
<text x="30.6" y="159.7" transform="rotate(-90 30.6 159.7)">RA013</text>
<text x="32.9" y="159.3" transform="rotate(-90 32.9 159.3)">100K</text>
<text x="35.2" y="159.7" transform="rotate(-90 35.2 159.7)">RA014</text>
<text x="37.6" y="159.3" transform="rotate(-90 37.6 159.3)">100K</text>
<text x="69.4" y="156.6" transform="rotate(-90 69.4 156.6)">RA016</text>
<text x="71.8" y="156.2" transform="rotate(-90 71.8 156.2)">0R68</text>
<text x="109.8" y="158.1" transform="rotate(-90 109.8 158.1)">RA023</text>
<text x="112.1" y="157.7" transform="rotate(-90 112.1 157.7)">680K</text>
<text x="126.6" y="157.4" transform="rotate(-90 126.6 157.4)">5</text>
<text x="129.7" y="157.4" transform="rotate(-90 129.7 157.4)">6</text>
<text x="43.9" y="164">PA005</text>
<text x="205.9" y="165.8">chunhua.wang</text>
<text x="206.9" y="167.4">Drawn by</text>
<text x="207.1" y="164.3">Engineer</text>
<text x="205.9" y="168.9">chunhua.wang</text>
<text x="206.1" y="170.5">R&amp;D CHK</text>
<text x="206.8" y="173.6">DOC CTRL CHK</text>
<text x="222" y="171.4">TITLE</text>
<text x="254.5" y="170.5">Size</text>
<text x="152" y="179.8">Changed by</text>
<text x="174" y="179.8">Date Changed</text>
<text x="195.6" y="179.8">Time Changed</text>
<text x="206.2" y="179.8">QA CHK</text>
<text x="206.6" y="176.7">MFG ENGR CHK</text>
<text x="221.6" y="179.8">VER</text>
<text x="229.2" y="179.8">Model Number</text>
<text x="150.7" y="181.3">chunhua.wang</text>
<text x="169" y="181.3">Tuesday, September 14, 2010</text>
<text x="194.6" y="181.3">3:10:22 pm</text>
<text x="243.8" y="180.3">Sheet</text>
<text x="251.3" y="180.3">of</text>
</g>
<g font-size="1.1">
<text x="48.6" y="20.8">1</text>
<text x="48.6" y="23.9">2</text>
<text x="48.6" y="27">3</text>
<text x="48.6" y="33.2">5</text>
<text x="48.6" y="30.1">4</text>
<text x="48.6" y="36.3">6</text>
<text x="48.6" y="39.4">7</text>
<text x="48.6" y="42.5">8</text>
<text x="50.2" y="46.2">MT1</text>
<text x="50.2" y="47.7">MT2</text>
<text x="178.3" y="58.1" transform="rotate(-90 178.3 58.1)">S1</text>
<text x="182.9" y="58" transform="rotate(-90 182.9 58)">GND1</text>
<text x="187.2" y="60.7">GND2</text>
<text x="178.3" y="67.1" transform="rotate(-90 178.3 67.1)">S2</text>
<text x="182.9" y="68.1" transform="rotate(-90 182.9 68.1)">GND0</text>
<text x="82.8" y="137.1">?</text>
<text x="82.8" y="143.3">?</text>
<text x="82.8" y="140.2">?</text>
<text x="45.5" y="165.3">?</text>
<text x="45.5" y="168.3">?</text>
</g>
<g font-size=".9">
<text x="197.6" y="23.6">1-D3,9-D2</text>
<text x="197.6" y="20.5">1-D3,9-A2</text>
<text x="197.7" y="21.7">1-C3</text>
<text x="23.6" y="28.2">1-D3</text>
<text x="158.7" y="28.2">2-B7</text>
<text x="23.6" y="31.4">1-G3,10-D4</text>
<text x="23.6" y="34.4">1-G3,10-D4</text>
<text x="23.6" y="37.5">1-D6</text>
<text x="160.3" y="53.1">2-F5,9-E2</text>
<text x="23.6" y="73.3">1-D3</text>
<text x="209" y="87.3">1-D3</text>
<text x="107.5" y="106.3">1-G3,10-B1</text>
<text x="107.5" y="104.7">1-G3,10-A1</text>
<text x="156.1" y="103.1">1-D6</text>
<text x="238.8" y="110.6">1-G3,10-A1</text>
<text x="238.8" y="115.2">1-G3,10-B1</text>
<text x="20.5" y="147.9">1-B3</text>
<text x="157.9" y="144.5">1-G3,10-B1</text>
<text x="157.9" y="147.6">1-G3,10-A1</text>
<text x="194.5" y="149.4">1-D3</text>
<text x="20.5" y="150.9">1-D3</text>
<text x="160.9" y="150.9">1-F6</text>
</g>
<g font-size=".8">
<text x="221.4" y="19.5">1</text>
<text x="221.4" y="21">2</text>
<text x="221.4" y="22.5">3</text>
<text x="221.4" y="24.2">4</text>
<text x="206.1" y="33.1" transform="rotate(-90 206.1 33.1)">RA007</text>
<text x="208" y="33.2" transform="rotate(-90 208 33.2)">VALUE</text>
<text x="209.2" y="33.1" transform="rotate(-90 209.2 33.1)">RA011</text>
<text x="211.2" y="33.2" transform="rotate(-90 211.2 33.2)">VALUE</text>
<text x="212.3" y="33.1" transform="rotate(-90 212.3 33.1)">RA005</text>
<text x="215.1" y="33.2" transform="rotate(-90 215.1 33.2)">VALUE</text>
<text x="170.4" y="75.1" transform="rotate(-90 170.4 75.1)">RA006</text>
<text x="173.1" y="75.2" transform="rotate(-90 173.1 75.2)">VALUE</text>
<text x="74.1" y="129.5" transform="rotate(-90 74.1 129.5)">RA018</text>
<text x="76" y="129.6" transform="rotate(-90 76 129.6)">VALUE</text>
<text x="73.7" y="157.5" transform="rotate(-90 73.7 157.5)">VALUE</text>
<text x="75.6" y="157.4" transform="rotate(-90 75.6 157.4)">RA017</text>
</g>
</svg>
